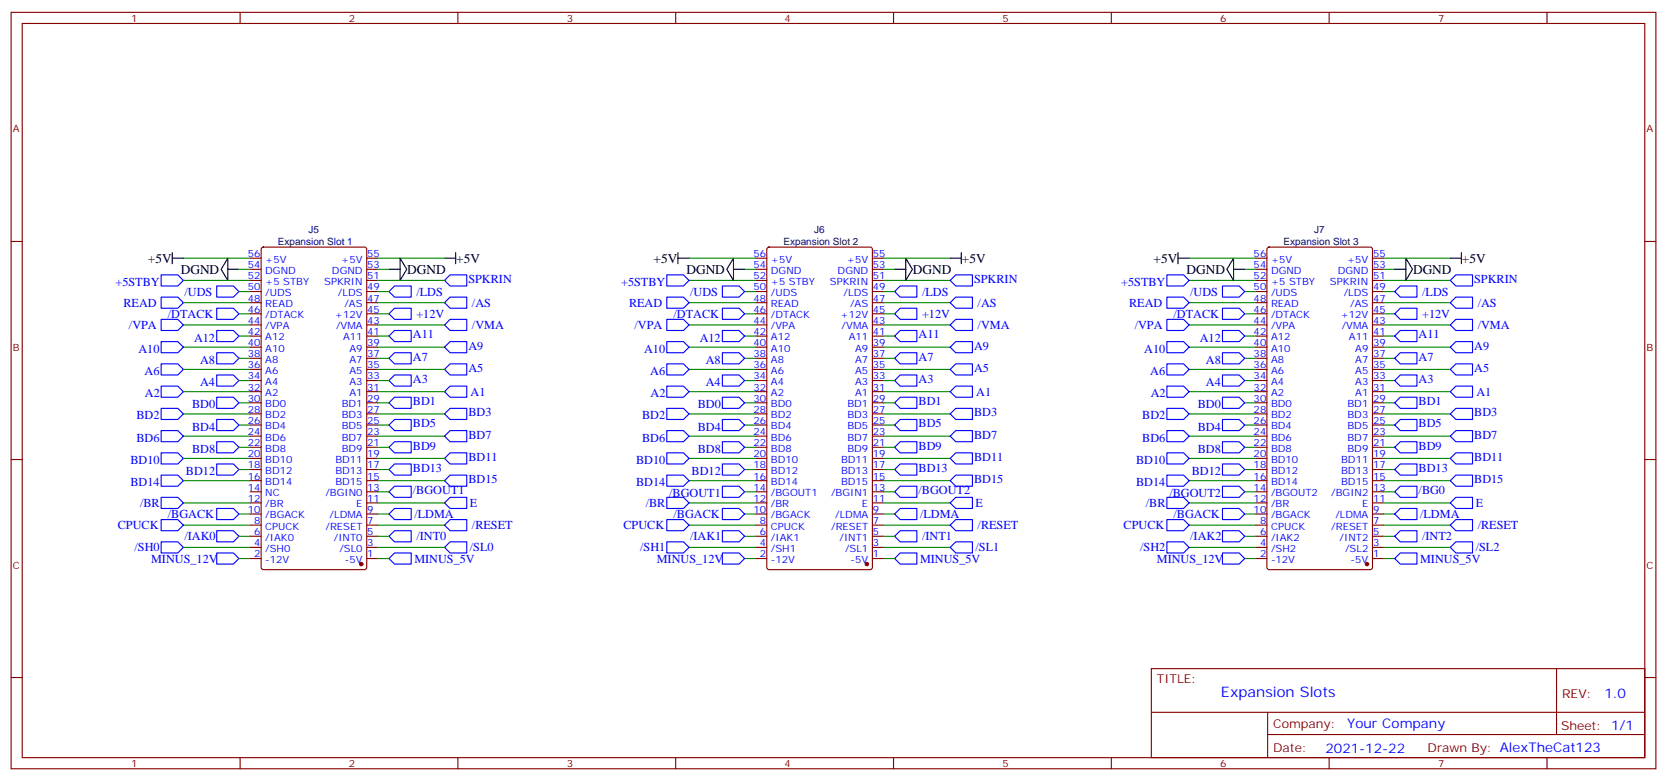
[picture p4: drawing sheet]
<svg xmlns="http://www.w3.org/2000/svg" width="529mm" height="247mm" viewBox="0 0 529 247" stroke-linecap="round" stroke-linejoin="round" font-family="sans-serif">
<g fill="none" stroke="#870000" stroke-width=".35">
<path d="M3.5 3.9h522.1v239.9h-522.1zM7.1 7.4h515v232.9h-515zM76.2 3.9v3.5M145.3 3.9v3.5M214.5 3.9v3.5M283.6 3.9v3.5M352.8 3.9v3.5M421.9 3.9v3.5M491.1 3.9v3.5M3.5 76.6h3.6M83.1 78.6l.5-.2h32.1l.7 .4v101.2l-.4 .6-32.4 .1-.6-.5-.1-101.1zM243.7 78.6l.4-.2h32.1l.7 .4v101.2l-.4 .6-32.4 .1-.6-.5-.1-101.1z"/>
<path d="M402.4 78.6l.5-.2h32.1l.6 .4 .1 101.2-.5 .6-32.3 .1-.7-.5v-101.1zM522.1 76.6h3.5M79.4 81.9h3.5M79.4 85.4h3.5M79.4 88.9h3.5M79.4 92.5h3.5M79.4 96h3.5M79.4 99.5h3.5M116.4 81.9h3.5M116.4 85.4h3.5M116.4 88.9h3.5M116.4 92.5h3.5"/>
<path d="M116.4 96h3.5M116.4 99.5h3.5M239.9 81.9h3.5M239.9 85.4h3.5M239.9 88.9h3.5M239.9 92.5h3.5M239.9 96h3.5M239.9 99.5h3.5M276.9 81.9h3.6M276.9 85.4h3.6M276.9 88.9h3.6M276.9 92.5h3.6"/>
<path d="M276.9 96h3.6M276.9 99.5h3.6M398.6 81.9h3.6M398.6 85.4h3.6M398.6 88.9h3.6M398.6 92.5h3.6M398.6 96h3.6M398.6 99.5h3.6M435.7 81.9h3.5M435.7 85.4h3.5M435.7 88.9h3.5M435.7 92.5h3.5"/>
<path d="M435.7 96h3.5M435.7 99.5h3.5M79.4 103h3.5M79.4 106.6h3.5M79.4 110.1h3.5M79.4 113.6h3.5M79.4 117.2h3.5M116.4 103h3.5M116.4 106.6h3.5M116.4 110.1h3.5M116.4 113.6h3.5M116.4 117.2h3.5"/>
<path d="M239.9 103h3.5M239.9 106.6h3.5M239.9 110.1h3.5M239.9 113.6h3.5M239.9 117.2h3.5M276.9 103h3.6M276.9 106.6h3.6M276.9 110.1h3.6M276.9 113.6h3.6M276.9 117.2h3.6M398.6 103h3.6M398.6 106.6h3.6"/>
<path d="M398.6 110.1h3.6M398.6 113.6h3.6M398.6 117.2h3.6M435.7 103h3.5M435.7 106.6h3.5M435.7 110.1h3.5M435.7 113.6h3.5M435.7 117.2h3.5M79.4 138.3h3.5M79.4 120.7h3.5M79.4 134.8h3.5M79.4 124.2h3.5"/>
<path d="M79.4 131.3h3.5M79.4 127.7h3.5M116.4 138.3h3.5M116.4 120.7h3.5M116.4 134.8h3.5M116.4 124.2h3.5M116.4 131.3h3.5M116.4 127.7h3.5M239.9 138.3h3.5M239.9 120.7h3.5M239.9 134.8h3.5M239.9 124.2h3.5"/>
<path d="M239.9 131.3h3.5M239.9 127.7h3.5M276.9 138.3h3.6M276.9 120.7h3.6M276.9 134.8h3.6M276.9 124.2h3.6M276.9 131.3h3.6M276.9 127.7h3.6M398.6 138.3h3.6M398.6 120.7h3.6M398.6 134.8h3.6M398.6 124.2h3.6"/>
<path d="M398.6 131.3h3.6M398.6 127.7h3.6M435.7 138.3h3.5M435.7 120.7h3.5M435.7 134.8h3.5M435.7 124.2h3.5M435.7 131.3h3.5M435.7 127.7h3.5M3.5 145.7h3.6M79.4 159.5h3.5M79.4 156h3.5M79.4 152.4h3.5"/>
<path d="M79.4 148.9h3.5M79.4 145.4h3.5M79.4 141.9h3.5M116.4 159.5h3.5M116.4 156h3.5M116.4 152.4h3.5M116.4 148.9h3.5M116.4 145.4h3.5M116.4 141.9h3.5M239.9 159.5h3.5M239.9 156h3.5M239.9 152.4h3.5"/>
<path d="M239.9 148.9h3.5M239.9 145.4h3.5M239.9 141.9h3.5M276.9 159.5h3.6M276.9 156h3.6M276.9 152.4h3.6M276.9 148.9h3.6M276.9 145.4h3.6M276.9 141.9h3.6M398.6 159.5h3.6M398.6 156h3.6M398.6 152.4h3.6"/>
<path d="M398.6 148.9h3.6M398.6 145.4h3.6M398.6 141.9h3.6M435.7 159.5h3.5M435.7 156h3.5M435.7 152.4h3.5M435.7 148.9h3.5M435.7 145.4h3.5M435.7 141.9h3.5M522.1 145.7h3.5M79.4 177.1h3.5M79.4 173.6h3.5"/>
<path d="M79.4 170.1h3.5M79.4 166.5h3.5M79.4 163h3.5M116.4 177.1h3.5M116.4 173.6h3.5M116.4 170.1h3.5M116.4 166.5h3.5M116.4 163h3.5M239.9 177.1h3.5M239.9 173.6h3.5M239.9 170.1h3.5M239.9 166.5h3.5"/>
<path d="M239.9 163h3.5M276.9 177.1h3.6M276.9 173.6h3.6M276.9 170.1h3.6M276.9 166.5h3.6M276.9 163h3.6M398.6 177.1h3.6M398.6 173.6h3.6M398.6 170.1h3.6M398.6 166.5h3.6M398.6 163h3.6M435.7 177.1h3.5"/>
<path d="M435.7 173.6h3.5M435.7 170.1h3.5M435.7 166.5h3.5M435.7 163h3.5M3.5 214.9h3.6M365.5 212.1h156.6v28.2h-156.6zM494.1 212.1v20.9M522.1 214.9h3.5M365.5 225.9h156.5M402.4 233h119.6M402.4 225.9v14.1M76.2 240.3v3.5"/>
<path d="M145.3 240.3v3.5M214.5 240.3v3.5M283.6 240.3v3.5M352.8 240.3v3.5M421.9 240.3v3.5M491.1 240.3v3.5"/>
</g>
<g fill="#870000" stroke="#870000" stroke-width=".35">
<circle cx="114.7" cy="178.9" r=".53"/>
<circle cx="275.2" cy="178.9" r=".53"/>
<circle cx="433.9" cy="178.9" r=".53"/>
</g>
<g fill="none" stroke="#008700" stroke-width=".35">
<path d="M58.2 81.9h21.2M58.2 88.9h21.2M58.2 96h21.2M75.8 85.4h3.6M75.8 92.5h3.6M75.8 99.5h3.6M119.9 81.9h21.2M119.9 85.4h3.6M119.9 88.9h21.2M119.9 92.5h3.6M119.9 96h21.2M119.9 99.5h3.6"/>
<path d="M218.7 81.9h21.2M218.7 88.9h21.2M218.7 96h21.2M236.4 85.4h3.5M236.4 92.5h3.5M236.4 99.5h3.5M280.5 81.9h21.1M280.5 85.4h3.5M280.5 88.9h21.1M280.5 92.5h3.5M280.5 96h21.1M280.5 99.5h3.5"/>
<path d="M377.5 81.9h21.1M377.5 88.9h21.1M377.5 96h21.1M395.1 85.4h3.5M395.1 92.5h3.5M395.1 99.5h3.5M439.2 81.9h21.2M439.2 85.4h3.5M439.2 88.9h21.2M439.2 92.5h3.5M439.2 96h21.2M439.2 99.5h3.5"/>
<path d="M58.2 103h21.2M58.2 117.2h21.2M58.2 110.1h21.2M75.8 113.6h3.6M75.8 106.6h3.6M119.9 103h21.2M119.9 117.2h21.2M119.9 113.6h3.6M119.9 110.1h21.2M119.9 106.6h3.6M218.7 103h21.2M218.7 117.2h21.2"/>
<path d="M218.7 110.1h21.2M236.4 113.6h3.5M236.4 106.6h3.5M280.5 103h21.1M280.5 117.2h21.1M280.5 113.6h3.5M280.5 110.1h21.1M280.5 106.6h3.5M377.5 103h21.1M377.5 117.2h21.1M377.5 110.1h21.1M395.1 113.6h3.5"/>
<path d="M395.1 106.6h3.5M439.2 103h21.2M439.2 117.2h21.2M439.2 113.6h3.5M439.2 110.1h21.2M439.2 106.6h3.5M58.2 124.2h21.2M58.2 131.3h21.2M58.2 138.3h21.2M75.8 120.7h3.6M75.8 127.7h3.6M75.8 134.8h3.6"/>
<path d="M119.9 124.2h21.2M119.9 120.7h3.6M119.9 127.7h3.6M119.9 131.3h21.2M119.9 134.8h3.6M119.9 138.3h21.2M218.7 124.2h21.2M218.7 131.3h21.2M218.7 138.3h21.2M236.4 120.7h3.5M236.4 127.7h3.5M236.4 134.8h3.5"/>
<path d="M280.5 124.2h21.1M280.5 120.7h3.5M280.5 127.7h3.5M280.5 131.3h21.1M280.5 134.8h3.5M280.5 138.3h21.1M377.5 124.2h21.1M377.5 131.3h21.1M377.5 138.3h21.1M395.1 120.7h3.5M395.1 127.7h3.5M395.1 134.8h3.5"/>
<path d="M439.2 124.2h21.2M439.2 120.7h3.5M439.2 127.7h3.5M439.2 131.3h21.2M439.2 134.8h3.5M439.2 138.3h21.2M58.2 145.4h21.2M58.2 152.4h21.2M58.2 159.5h21.2M75.8 141.9h3.6M75.8 148.9h3.6M119.9 141.9h3.6"/>
<path d="M119.9 145.4h21.2M119.9 148.9h3.6M119.9 152.4h21.2M119.9 159.5h21.2M119.9 156h3.6M218.7 145.4h21.2M218.7 152.4h21.2M218.7 159.5h21.2M236.4 141.9h3.5M236.4 148.9h3.5M236.4 156h3.5M280.5 141.9h3.5"/>
<path d="M280.5 145.4h21.1M280.5 148.9h3.5M280.5 152.4h21.1M280.5 159.5h21.1M280.5 156h3.5M377.5 145.4h21.1M377.5 152.4h21.1M377.5 159.5h21.1M395.1 141.9h3.5M395.1 148.9h3.5M395.1 156h3.5M439.2 141.9h3.5"/>
<path d="M439.2 145.4h21.2M439.2 148.9h3.5M439.2 152.4h21.2M439.2 159.5h21.2M439.2 156h3.5M58.2 166.5h21.2M58.2 173.6h21.2M75.8 163h3.6M75.8 170.1h3.6M75.8 177.1h3.6M119.9 163h3.6M119.9 166.5h21.2"/>
<path d="M119.9 170.1h3.6M119.9 173.6h21.2M119.9 177.1h3.6M218.7 166.5h21.2M218.7 173.6h21.2M236.4 163h3.5M236.4 170.1h3.5M236.4 177.1h3.5M280.5 163h3.5M280.5 166.5h21.1M280.5 170.1h3.5M280.5 173.6h21.1"/>
<path d="M280.5 177.1h3.5M377.5 166.5h21.1M377.5 173.6h21.1M395.1 163h3.5M395.1 170.1h3.5M395.1 177.1h3.5M439.2 163h3.5M439.2 166.5h21.2M439.2 170.1h3.5M439.2 173.6h21.2M439.2 177.1h3.5"/>
</g>
<g fill="none" stroke="#000" stroke-width=".35">
<path d="M54.7 81.9h3.5M54.7 80.1v3.5M72.3 81.9v7l-2.1-3.5zM72.3 85.4h3.5M123.5 85.4h3.5M127 81.9l2.1 3.5-2.1 3.5zM141.1 81.9h3.5M144.6 80.1v3.5M215.2 81.9h3.5M215.2 80.1v3.5M232.8 81.9v7l-2.1-3.5zM232.8 85.4h3.6"/>
<path d="M284 85.4h3.5M287.5 81.9l2.1 3.5-2.1 3.5zM301.6 81.9h3.6M305.2 80.1v3.5M373.9 81.9h3.6M373.9 80.1v3.5M391.6 81.9v7l-2.1-3.5zM391.6 85.4h3.5M442.7 85.4h3.6M446.3 81.9l2.1 3.5-2.1 3.5zM460.4 81.9h3.5M463.9 80.1v3.5"/>
</g>
<g fill="none" stroke="#00f" stroke-width=".35">
<path d="M51.2 87.2h5.2l1.8 1.7-1.8 1.8h-5.2zM51.2 94.2h5.2l1.8 1.8-1.8 1.8h-5.2zM68.8 90.7h5.3l1.7 1.8-1.7 1.7h-5.3zM68.8 97.8h5.3l1.7 1.7-1.7 1.8h-5.3zM123.5 92.5l1.7-1.8h5.3v3.5h-5.3zM123.5 99.5l1.7-1.7h5.3v3.5h-5.3zM141.1 88.9l1.8-1.7h5.3v3.5h-5.3zM141.1 96l1.8-1.8h5.3v3.6h-5.3zM211.7 94.2h5.3l1.7 1.8-1.7 1.8h-5.3zM211.7 87.2h5.3l1.7 1.7-1.7 1.8h-5.3zM229.3 97.8h5.3l1.8 1.7-1.8 1.8h-5.3zM229.3 90.7h5.3l1.8 1.8-1.8 1.7h-5.3z"/>
<path d="M284 99.5l1.8-1.7h5.2v3.5h-5.2zM284 92.5l1.8-1.8h5.2v3.5h-5.2zM301.6 96l1.8-1.8h5.3v3.6h-5.3zM301.6 88.9l1.8-1.7h5.3v3.5h-5.3zM370.4 94.2h5.3l1.8 1.8-1.8 1.8h-5.3zM370.4 87.2h5.3l1.8 1.7-1.8 1.8h-5.3zM388.1 97.8h5.2l1.8 1.7-1.8 1.8h-5.2zM388.1 90.7h5.2l1.8 1.8-1.8 1.7h-5.2zM442.7 99.5l1.8-1.7h5.3v3.5h-5.3zM444.5 90.7h5.3v3.5h-5.3l-1.8-1.7zM460.4 96l1.7-1.8h5.3v3.6h-5.3zM460.4 88.9l1.7-1.7h5.3v3.5h-5.3z"/>
<path d="M51.2 101.3h5.2l1.8 1.7-1.8 1.8h-5.2zM51.2 115.4h5.2l1.8 1.8-1.8 1.7h-5.2zM51.2 108.3h5.2l1.8 1.8-1.8 1.8h-5.2zM68.8 118.9h5.3l1.7 1.8-1.7 1.7h-5.3zM68.8 111.9h5.3l1.7 1.7-1.7 1.8h-5.3zM68.8 104.8h5.3l1.7 1.8-1.7 1.7h-5.3zM123.5 113.6l1.7-1.7h5.3v3.5h-5.3zM123.5 106.6l1.7-1.8h5.3v3.5h-5.3zM141.1 103l1.8-1.7h5.3v3.5h-5.3zM141.1 117.2l1.8-1.8h5.3v3.5h-5.3zM141.1 110.1l1.8-1.8h5.3v3.6h-5.3zM211.7 108.3h5.3l1.7 1.8-1.7 1.8h-5.3z"/>
<path d="M211.7 115.4h5.3l1.7 1.8-1.7 1.7h-5.3zM211.7 101.3h5.3l1.7 1.7-1.7 1.8h-5.3zM229.3 104.8h5.3l1.8 1.8-1.8 1.7h-5.3zM229.3 111.9h5.3l1.8 1.7-1.8 1.8h-5.3zM229.3 118.9h5.3l1.8 1.8-1.8 1.7h-5.3zM284 106.6l1.8-1.8h5.2v3.5h-5.2zM284 113.6l1.8-1.7h5.2v3.5h-5.2zM301.6 110.1l1.8-1.8h5.3v3.6h-5.3zM301.6 117.2l1.8-1.8h5.3v3.5h-5.3zM301.6 103l1.8-1.7h5.3v3.5h-5.3zM370.4 108.3h5.3l1.8 1.8-1.8 1.8h-5.3zM370.4 115.4h5.3l1.8 1.8-1.8 1.7h-5.3z"/>
<path d="M370.4 101.3h5.3l1.8 1.7-1.8 1.8h-5.3zM388.1 104.8h5.2l1.8 1.8-1.8 1.7h-5.2zM388.1 111.9h5.2l1.8 1.7-1.8 1.8h-5.2zM388.1 118.9h5.2l1.8 1.8-1.8 1.7h-5.2zM442.7 106.6l1.8-1.8h5.3v3.5h-5.3zM444.5 111.9h5.3v3.5h-5.3l-1.8-1.8zM460.4 110.1l1.7-1.8h5.3v3.6h-5.3zM460.4 117.2l1.7-1.8h5.3v3.5h-5.3zM460.4 103l1.7-1.7h5.3v3.5h-5.3zM51.2 122.4h5.2l1.8 1.8-1.8 1.8h-5.2zM51.2 129.5h5.2l1.8 1.8-1.8 1.7h-5.2zM51.2 136.6h5.2l1.8 1.7-1.8 1.8h-5.2z"/>
<path d="M68.8 126h5.3l1.7 1.7-1.7 1.8h-5.3zM68.8 133h5.3l1.7 1.8-1.7 1.8h-5.3zM123.5 120.7l1.7-1.8h5.3v3.5h-5.3zM123.5 127.7l1.7-1.7h5.3v3.5h-5.3zM123.5 134.8l1.7-1.8h5.3v3.6h-5.3zM141.1 124.2l1.8-1.8h5.3v3.6h-5.3zM141.1 131.3l1.8-1.8h5.3v3.5h-5.3zM141.1 138.3l1.8-1.7h5.3v3.5h-5.3zM211.7 136.6h5.3l1.7 1.7-1.7 1.8h-5.3zM211.7 129.5h5.3l1.7 1.8-1.7 1.7h-5.3zM211.7 122.4h5.3l1.7 1.8-1.7 1.8h-5.3zM229.3 133h5.3l1.8 1.8-1.8 1.8h-5.3z"/>
<path d="M229.3 126h5.3l1.8 1.7-1.8 1.8h-5.3zM284 134.8l1.8-1.8h5.2v3.6h-5.2zM284 127.7l1.8-1.7h5.2v3.5h-5.2zM284 120.7l1.8-1.8h5.2v3.5h-5.2zM301.6 138.3l1.8-1.7h5.3v3.5h-5.3zM303.4 129.5h5.3v3.5h-5.3l-1.8-1.7zM303.4 122.4h5.3v3.6h-5.3l-1.8-1.8zM370.4 136.6h5.3l1.8 1.7-1.8 1.8h-5.3zM370.4 129.5h5.3l1.8 1.8-1.8 1.7h-5.3zM370.4 122.4h5.3l1.8 1.8-1.8 1.8h-5.3zM388.1 133h5.2l1.8 1.8-1.8 1.8h-5.2zM388.1 126h5.2l1.8 1.7-1.8 1.8h-5.2z"/>
<path d="M442.7 134.8l1.8-1.8h5.3v3.6h-5.3zM442.7 127.7l1.8-1.7h5.3v3.5h-5.3zM442.7 120.7l1.8-1.8h5.3v3.5h-5.3zM460.4 138.3l1.7-1.7h5.3v3.5h-5.3zM460.4 131.3l1.7-1.8h5.3v3.5h-5.3zM460.4 124.2l1.7-1.8h5.3v3.6h-5.3zM51.2 143.6h5.2l1.8 1.8-1.8 1.7h-5.2zM51.2 150.7h5.2l1.8 1.7-1.8 1.8h-5.2zM51.2 157.7h5.2l1.8 1.8-1.8 1.8h-5.2zM68.8 140.1h5.3l1.7 1.8-1.7 1.7h-5.3zM68.8 147.1h5.3l1.7 1.8-1.7 1.8h-5.3zM123.5 141.9l1.7-1.8h5.3v3.5h-5.3z"/>
<path d="M125.2 147.1h5.3v3.6h-5.3l-1.7-1.8zM125.2 154.2h5.3v3.5h-5.3l-1.7-1.7zM141.1 145.4l1.8-1.8h5.3v3.5h-5.3zM141.1 152.4l1.8-1.7h5.3v3.5h-5.3zM141.1 159.5l1.8-1.8h5.3v3.6h-5.3zM211.7 157.7h5.3l1.7 1.8-1.7 1.8h-5.3zM211.7 150.7h5.3l1.7 1.7-1.7 1.8h-5.3zM211.7 143.6h5.3l1.7 1.8-1.7 1.7h-5.3zM229.3 147.1h5.3l1.8 1.8-1.8 1.8h-5.3zM229.3 140.1h5.3l1.8 1.8-1.8 1.7h-5.3zM229.3 154.2h5.3l1.8 1.8-1.8 1.7h-5.3zM284 148.9l1.8-1.8h5.2v3.6h-5.2z"/>
<path d="M284 141.9l1.8-1.8h5.2v3.5h-5.2zM284 156l1.8-1.8h5.2v3.5h-5.2zM301.6 159.5l1.8-1.8h5.3v3.6h-5.3zM303.4 150.7h5.3v3.5h-5.3l-1.8-1.8zM303.4 143.6h5.3v3.5h-5.3l-1.8-1.7zM370.4 157.7h5.3l1.8 1.8-1.8 1.8h-5.3zM370.4 150.7h5.3l1.8 1.7-1.8 1.8h-5.3zM370.4 143.6h5.3l1.8 1.8-1.8 1.7h-5.3zM388.1 147.1h5.2l1.8 1.8-1.8 1.8h-5.2zM388.1 140.1h5.2l1.8 1.8-1.8 1.7h-5.2zM388.1 154.2h5.2l1.8 1.8-1.8 1.7h-5.2zM442.7 148.9l1.8-1.8h5.3v3.6h-5.3z"/>
<path d="M442.7 141.9l1.8-1.8h5.3v3.5h-5.3zM444.5 154.2h5.3v3.5h-5.3l-1.8-1.7zM460.4 159.5l1.7-1.8h5.3v3.6h-5.3zM460.4 152.4l1.7-1.7h5.3v3.5h-5.3zM460.4 145.4l1.7-1.8h5.3v3.5h-5.3zM51.2 164.8h5.2l1.8 1.7-1.8 1.8h-5.2zM51.2 171.8h5.2l1.8 1.8-1.8 1.8h-5.2zM68.8 161.3h5.3l1.7 1.7-1.7 1.8h-5.3zM68.8 168.3h5.3l1.7 1.8-1.7 1.7h-5.3zM68.8 175.4h5.3l1.7 1.7-1.7 1.8h-5.3zM123.5 163l1.7-1.7h5.3v3.5h-5.3zM123.5 170.1l1.7-1.8h5.3v3.5h-5.3z"/>
<path d="M123.5 177.1l1.7-1.7h5.3v3.5h-5.3zM141.1 166.5l1.8-1.7h5.3v3.5h-5.3zM141.1 173.6l1.8-1.8h5.3v3.6h-5.3zM211.7 171.8h5.3l1.7 1.8-1.7 1.8h-5.3zM211.7 164.8h5.3l1.7 1.7-1.7 1.8h-5.3zM229.3 175.4h5.3l1.8 1.7-1.8 1.8h-5.3zM229.3 168.3h5.3l1.8 1.8-1.8 1.7h-5.3zM229.3 161.3h5.3l1.8 1.7-1.8 1.8h-5.3zM284 177.1l1.8-1.7h5.2v3.5h-5.2zM284 170.1l1.8-1.8h5.2v3.5h-5.2zM284 163l1.8-1.7h5.2v3.5h-5.2zM301.6 173.6l1.8-1.8h5.3v3.6h-5.3z"/>
<path d="M301.6 166.5l1.8-1.7h5.3v3.5h-5.3zM370.4 171.8h5.3l1.8 1.8-1.8 1.8h-5.3zM370.4 164.8h5.3l1.8 1.7-1.8 1.8h-5.3zM388.1 175.4h5.2l1.8 1.7-1.8 1.8h-5.2zM388.1 168.3h5.2l1.8 1.8-1.8 1.7h-5.2zM388.1 161.3h5.2l1.8 1.7-1.8 1.8h-5.2zM442.7 170.1l1.8-1.8h5.3v3.5h-5.3zM442.7 163l1.8-1.7h5.3v3.5h-5.3zM444.5 175.4h5.3v3.5h-5.3l-1.8-1.8zM460.4 173.6l1.7-1.8h5.3v3.6h-5.3zM460.4 166.5l1.7-1.7h5.3v3.5h-5.3z"/>
</g>
<text font-size="4.6" fill="#00f" x="387.6" y="221.1">Expansion Slots</text>
<g font-size="4.2">
<text x="46.9" y="83.3">+5V</text>
<text x="144.8" y="83.3">+5V</text>
<text x="207.5" y="83.3">+5V</text>
<text x="305.3" y="83.3">+5V</text>
<text x="366.2" y="83.3">+5V</text>
<text x="464.1" y="83.3">+5V</text>
<text x="57.4" y="86.8">DGND</text>
<text x="129.3" y="86.8">DGND</text>
<text x="217.9" y="86.8">DGND</text>
<text x="289.8" y="86.8">DGND</text>
<text x="376.6" y="86.8">DGND</text>
<text x="448.6" y="86.8">DGND</text>
</g>
<g font-size="4.2" fill="#00f">
<text x="509.3" y="221.3">1.0</text>
<text x="427.7" y="230.9">Your Company</text>
<text x="420.7" y="238.7">2021-12-22</text>
</g>
<g font-size="3.9" fill="#00f">
<text x="148.7" y="89.7">SPKRIN</text>
<text x="309.2" y="89.7">SPKRIN</text>
<text x="468" y="89.7">SPKRIN</text>
<text x="36.7" y="90.7">+5STBY</text>
<text x="58.6" y="93.7">/UDS</text>
<text x="132.2" y="93.7">/LDS</text>
<text x="197.2" y="90.7">+5STBY</text>
<text x="219.1" y="93.7">/UDS</text>
<text x="292.7" y="93.7">/LDS</text>
<text x="355.9" y="90.7">+5STBY</text>
<text x="377.8" y="93.7">/UDS</text>
<text x="451.4" y="93.7">/LDS</text>
<text x="39.2" y="97.3">READ</text>
<text x="53.3" y="100.8">/DTACK</text>
<text x="132.2" y="100.8">+12V</text>
<text x="149.8" y="97.3">/AS</text>
<text x="199.7" y="97.3">READ</text>
<text x="213.8" y="100.8">/DTACK</text>
<text x="292.7" y="100.8">+12V</text>
<text x="310.3" y="97.3">/AS</text>
<text x="358.4" y="97.3">READ</text>
<text x="372.5" y="100.8">/DTACK</text>
<text x="451.4" y="100.8">+12V</text>
<text x="469.1" y="97.3">/AS</text>
<text x="40.9" y="104.3">/VPA</text>
<text x="131.1" y="107.3">A11</text>
<text x="149.8" y="104.3">/VMA</text>
<text x="201.4" y="104.3">/VPA</text>
<text x="291.6" y="107.3">A11</text>
<text x="310.3" y="104.3">/VMA</text>
<text x="360.2" y="104.3">/VPA</text>
<text x="450.3" y="107.3">A11</text>
<text x="469.1" y="104.3">/VMA</text>
<text x="43.9" y="111.9">A10</text>
<text x="61.6" y="108.3">A12</text>
<text x="148.7" y="110.9">A9</text>
<text x="204.5" y="111.9">A10</text>
<text x="222.1" y="108.3">A12</text>
<text x="309.2" y="110.9">A9</text>
<text x="363.2" y="111.9">A10</text>
<text x="380.9" y="108.3">A12</text>
<text x="468" y="110.9">A9</text>
<text x="45.9" y="118.9">A6</text>
<text x="63.5" y="115.4">A8</text>
<text x="131.1" y="114.4">A7</text>
<text x="148.7" y="117.9">A5</text>
<text x="206.4" y="118.9">A6</text>
<text x="224" y="115.4">A8</text>
<text x="291.6" y="114.4">A7</text>
<text x="309.2" y="117.9">A5</text>
<text x="365.2" y="118.9">A6</text>
<text x="382.8" y="115.4">A8</text>
<text x="450.3" y="114.4">A7</text>
<text x="468" y="117.9">A5</text>
<text x="46" y="126">A2</text>
<text x="63.5" y="122.4">A4</text>
<text x="131.1" y="121.4">A3</text>
<text x="149.4" y="125.5">A1</text>
<text x="206.5" y="126">A2</text>
<text x="224" y="122.4">A4</text>
<text x="291.6" y="121.4">A3</text>
<text x="309.9" y="125.5">A1</text>
<text x="365.3" y="126">A2</text>
<text x="382.8" y="122.4">A4</text>
<text x="450.3" y="121.4">A3</text>
<text x="468.7" y="125.5">A1</text>
<text x="61" y="129.5">BD0</text>
<text x="131.1" y="128.5">BD1</text>
<text x="221.5" y="129.5">BD0</text>
<text x="291.6" y="128.5">BD1</text>
<text x="380.2" y="129.5">BD0</text>
<text x="450.3" y="128.5">BD1</text>
<text x="43.3" y="133">BD2</text>
<text x="61" y="136.6">BD4</text>
<text x="131.1" y="135.6">BD5</text>
<text x="148.7" y="132">BD3</text>
<text x="203.8" y="133">BD2</text>
<text x="221.5" y="136.6">BD4</text>
<text x="291.6" y="135.6">BD5</text>
<text x="309.2" y="132">BD3</text>
<text x="362.6" y="133">BD2</text>
<text x="380.2" y="136.6">BD4</text>
<text x="450.3" y="135.6">BD5</text>
<text x="468" y="132">BD3</text>
<text x="43.3" y="140.1">BD6</text>
<text x="61" y="143.6">BD8</text>
<text x="131.1" y="142.6">BD9</text>
<text x="148.7" y="139.1">BD7</text>
<text x="203.8" y="140.1">BD6</text>
<text x="221.5" y="143.6">BD8</text>
<text x="291.6" y="142.6">BD9</text>
<text x="309.2" y="139.1">BD7</text>
<text x="362.6" y="140.1">BD6</text>
<text x="380.2" y="143.6">BD8</text>
<text x="450.3" y="142.6">BD9</text>
<text x="468" y="139.1">BD7</text>
<text x="41.4" y="147.1">BD10</text>
<text x="131.1" y="149.7">BD13</text>
<text x="148.7" y="146.1">BD11</text>
<text x="201.9" y="147.1">BD10</text>
<text x="291.6" y="149.7">BD13</text>
<text x="309.2" y="146.1">BD11</text>
<text x="360.7" y="147.1">BD10</text>
<text x="450.3" y="149.7">BD13</text>
<text x="468" y="146.1">BD11</text>
<text x="41.4" y="154.2">BD14</text>
<text x="59" y="150.7">BD12</text>
<text x="148.7" y="153.2">BD15</text>
<text x="201.9" y="154.2">BD14</text>
<text x="219.5" y="150.7">BD12</text>
<text x="309.2" y="153.2">BD15</text>
<text x="360.7" y="154.2">BD14</text>
<text x="378.3" y="150.7">BD12</text>
<text x="468" y="153.2">BD15</text>
<text x="44.5" y="160.8">/BR</text>
<text x="131.1" y="156.8">/BGOUT1</text>
<text x="149.2" y="160.8">E</text>
<text x="205" y="160.8">/BR</text>
<text x="212.4" y="157.7">/BGOUT1</text>
<text x="291.6" y="156.8">/BGOUT2</text>
<text x="309.7" y="160.8">E</text>
<text x="363.7" y="160.8">/BR</text>
<text x="371.2" y="157.7">/BGOUT2</text>
<text x="450.3" y="156.8">/BG0</text>
<text x="468.4" y="160.8">E</text>
<text x="37.4" y="167.8">CPUCK</text>
<text x="53.3" y="164.3">/BGACK</text>
<text x="131.5" y="164.3">/LDMA</text>
<text x="149.8" y="167.8">/RESET</text>
<text x="197.9" y="167.8">CPUCK</text>
<text x="213.8" y="164.3">/BGACK</text>
<text x="292" y="164.3">/LDMA</text>
<text x="310.3" y="167.8">/RESET</text>
<text x="356.7" y="167.8">CPUCK</text>
<text x="372.5" y="164.3">/BGACK</text>
<text x="450.8" y="164.3">/LDMA</text>
<text x="469.1" y="167.8">/RESET</text>
<text x="58.6" y="171.3">/IAK0</text>
<text x="132.2" y="171.3">/INT0</text>
<text x="219.1" y="171.3">/IAK1</text>
<text x="292.7" y="171.3">/INT1</text>
<text x="377.8" y="171.3">/IAK2</text>
<text x="451.4" y="171.3">/INT2</text>
<text x="42.7" y="174.9">/SH0</text>
<text x="48" y="178.4">MINUS_12V</text>
<text x="131.5" y="178.4">MINUS_5V</text>
<text x="149.2" y="174.9">/SL0</text>
<text x="203.2" y="174.9">/SH1</text>
<text x="208.5" y="178.4">MINUS_12V</text>
<text x="292" y="178.4">MINUS_5V</text>
<text x="309.7" y="174.9">/SL1</text>
<text x="362" y="174.9">/SH2</text>
<text x="367.2" y="178.4">MINUS_12V</text>
<text x="450.8" y="178.4">MINUS_5V</text>
<text x="468.4" y="174.9">/SL2</text>
</g>
<g font-size="3.9" fill="#800">
<text x="367.2" y="216.6">TITLE:</text>
<text x="495.9" y="221.3">REV:</text>
<text x="404.1" y="230.8">Company:</text>
<text x="495.5" y="231.5">Sheet: 1/1</text>
<text x="404.1" y="238.5">Date:</text>
<text x="453.2" y="238.6">Drawn By: AlexTheCat123</text>
</g>
<g font-size="3.2" fill="#800">
<text x="41.6" y="6.9">1</text>
<text x="110.8" y="6.9">2</text>
<text x="179.9" y="6.9">3</text>
<text x="249.1" y="6.9">4</text>
<text x="318.2" y="6.9">5</text>
<text x="387.3" y="6.9">6</text>
<text x="456.5" y="6.9">7</text>
<text x="4.1" y="42">A</text>
<text x="522.6" y="42">A</text>
<text x="4.1" y="111.2">B</text>
<text x="522.6" y="111.2">B</text>
<text x="4.1" y="180.3">C</text>
<text x="522.6" y="180.3">C</text>
<text x="41.6" y="243.3">1</text>
<text x="110.8" y="243.3">2</text>
<text x="179.9" y="243.3">3</text>
<text x="249.1" y="243.3">4</text>
<text x="318.2" y="243.3">5</text>
<text x="387.3" y="243.3">6</text>
<text x="456.5" y="243.3">7</text>
</g>
<g font-size="3.2" fill="#000080">
<text x="88.2" y="77.7">Expansion Slot 1</text>
<text x="97.9" y="73.9">J5</text>
<text x="248.7" y="77.7">Expansion Slot 2</text>
<text x="258.4" y="73.9">J6</text>
<text x="407.5" y="77.7">Expansion Slot 3</text>
<text x="417.2" y="73.9">J7</text>
</g>
<g font-size="3.2" fill="#00f">
<text x="78.7" y="81.5">56</text>
<text x="84.2" y="83.3">+5V</text>
<text x="108.3" y="83.3">+5V</text>
<text x="116.6" y="81.5">55</text>
<text x="239.2" y="81.5">56</text>
<text x="244.7" y="83.3">+5V</text>
<text x="268.8" y="83.3">+5V</text>
<text x="277.1" y="81.5">55</text>
<text x="398" y="81.5">56</text>
<text x="403.5" y="83.3">+5V</text>
<text x="427.6" y="83.3">+5V</text>
<text x="435.9" y="81.5">55</text>
<text x="78.7" y="85.1">54</text>
<text x="78.7" y="88.6">52</text>
<text x="84.2" y="86.8">DGND</text>
<text x="105.4" y="86.8">DGND</text>
<text x="116.6" y="88.6">51</text>
<text x="116.6" y="85.1">53</text>
<text x="239.2" y="85.1">54</text>
<text x="239.2" y="88.6">52</text>
<text x="244.7" y="86.8">DGND</text>
<text x="265.9" y="86.8">DGND</text>
<text x="277.1" y="88.6">51</text>
<text x="277.1" y="85.1">53</text>
<text x="398" y="85.1">54</text>
<text x="398" y="88.6">52</text>
<text x="403.5" y="86.8">DGND</text>
<text x="424.6" y="86.8">DGND</text>
<text x="435.9" y="88.6">51</text>
<text x="435.9" y="85.1">53</text>
<text x="78.7" y="92.1">50</text>
<text x="78.7" y="95.6">48</text>
<text x="84.2" y="90.3">+5 STBY</text>
<text x="84.2" y="93.9">/UDS</text>
<text x="102.9" y="90.3">SPKRIN</text>
<text x="107.3" y="93.9">/LDS</text>
<text x="116.6" y="95.6">47</text>
<text x="116.6" y="92.1">49</text>
<text x="239.2" y="92.1">50</text>
<text x="239.2" y="95.6">48</text>
<text x="244.7" y="90.3">+5 STBY</text>
<text x="244.7" y="93.9">/UDS</text>
<text x="263.4" y="90.3">SPKRIN</text>
<text x="267.8" y="93.9">/LDS</text>
<text x="277.1" y="95.6">47</text>
<text x="277.1" y="92.1">49</text>
<text x="398" y="92.1">50</text>
<text x="398" y="95.6">48</text>
<text x="403.5" y="90.3">+5 STBY</text>
<text x="403.5" y="93.9">/UDS</text>
<text x="422.2" y="90.3">SPKRIN</text>
<text x="426.6" y="93.9">/LDS</text>
<text x="435.9" y="95.6">47</text>
<text x="435.9" y="92.1">49</text>
<text x="78.7" y="99.2">46</text>
<text x="84.2" y="97.4">READ</text>
<text x="84.2" y="100.9">/DTACK</text>
<text x="106.3" y="100.9">+12V</text>
<text x="109.3" y="97.4">/AS</text>
<text x="116.6" y="99.2">45</text>
<text x="239.2" y="99.2">46</text>
<text x="244.7" y="97.4">READ</text>
<text x="244.7" y="100.9">/DTACK</text>
<text x="266.8" y="100.9">+12V</text>
<text x="269.8" y="97.4">/AS</text>
<text x="277.1" y="99.2">45</text>
<text x="398" y="99.2">46</text>
<text x="403.5" y="97.4">READ</text>
<text x="403.5" y="100.9">/DTACK</text>
<text x="425.6" y="100.9">+12V</text>
<text x="428.6" y="97.4">/AS</text>
<text x="435.9" y="99.2">45</text>
<text x="78.7" y="102.7">44</text>
<text x="78.7" y="106.2">42</text>
<text x="84.2" y="104.5">/VPA</text>
<text x="84.2" y="108">A12</text>
<text x="106.7" y="104.5">/VMA</text>
<text x="108.9" y="108">A11</text>
<text x="116.6" y="106.2">41</text>
<text x="116.6" y="102.7">43</text>
<text x="239.2" y="102.7">44</text>
<text x="239.2" y="106.2">42</text>
<text x="244.7" y="104.5">/VPA</text>
<text x="244.7" y="108">A12</text>
<text x="267.2" y="104.5">/VMA</text>
<text x="269.4" y="108">A11</text>
<text x="277.1" y="106.2">41</text>
<text x="277.1" y="102.7">43</text>
<text x="398" y="102.7">44</text>
<text x="398" y="106.2">42</text>
<text x="403.5" y="104.5">/VPA</text>
<text x="403.5" y="108">A12</text>
<text x="425.9" y="104.5">/VMA</text>
<text x="428.2" y="108">A11</text>
<text x="435.9" y="106.2">41</text>
<text x="435.9" y="102.7">43</text>
<text x="78.7" y="109.7">40</text>
<text x="78.7" y="113.3">38</text>
<text x="84.2" y="111.5">A10</text>
<text x="110.9" y="111.5">A9</text>
<text x="116.6" y="113.3">37</text>
<text x="116.6" y="109.7">39</text>
<text x="239.2" y="109.7">40</text>
<text x="239.2" y="113.3">38</text>
<text x="244.7" y="111.5">A10</text>
<text x="271.4" y="111.5">A9</text>
<text x="277.1" y="113.3">37</text>
<text x="277.1" y="109.7">39</text>
<text x="398" y="109.7">40</text>
<text x="398" y="113.3">38</text>
<text x="403.5" y="111.5">A10</text>
<text x="430.2" y="111.5">A9</text>
<text x="435.9" y="113.3">37</text>
<text x="435.9" y="109.7">39</text>
<text x="78.7" y="116.8">36</text>
<text x="84.2" y="115">A8</text>
<text x="84.2" y="118.6">A6</text>
<text x="110.9" y="118.6">A5</text>
<text x="110.9" y="115">A7</text>
<text x="116.6" y="116.8">35</text>
<text x="239.2" y="116.8">36</text>
<text x="244.7" y="115">A8</text>
<text x="244.7" y="118.6">A6</text>
<text x="271.4" y="118.6">A5</text>
<text x="271.4" y="115">A7</text>
<text x="277.1" y="116.8">35</text>
<text x="398" y="116.8">36</text>
<text x="403.5" y="115">A8</text>
<text x="403.5" y="118.6">A6</text>
<text x="430.2" y="118.6">A5</text>
<text x="430.2" y="115">A7</text>
<text x="435.9" y="116.8">35</text>
<text x="78.7" y="120.3">34</text>
<text x="78.7" y="123.9">32</text>
<text x="84.2" y="122.1">A4</text>
<text x="84.2" y="125.6">A2</text>
<text x="110.9" y="125.6">A1</text>
<text x="110.9" y="122.1">A3</text>
<text x="116.6" y="123.9">31</text>
<text x="116.6" y="120.3">33</text>
<text x="239.2" y="120.3">34</text>
<text x="239.2" y="123.9">32</text>
<text x="244.7" y="122.1">A4</text>
<text x="244.7" y="125.6">A2</text>
<text x="271.4" y="125.6">A1</text>
<text x="271.4" y="122.1">A3</text>
<text x="277.1" y="123.9">31</text>
<text x="277.1" y="120.3">33</text>
<text x="398" y="120.3">34</text>
<text x="398" y="123.9">32</text>
<text x="403.5" y="122.1">A4</text>
<text x="403.5" y="125.6">A2</text>
<text x="430.2" y="125.6">A1</text>
<text x="430.2" y="122.1">A3</text>
<text x="435.9" y="123.9">31</text>
<text x="435.9" y="120.3">33</text>
<text x="78.7" y="127.4">30</text>
<text x="78.7" y="130.9">28</text>
<text x="84.2" y="129.2">BD0</text>
<text x="108.5" y="129.2">BD1</text>
<text x="116.6" y="130.9">27</text>
<text x="116.6" y="127.4">29</text>
<text x="239.2" y="127.4">30</text>
<text x="239.2" y="130.9">28</text>
<text x="244.7" y="129.2">BD0</text>
<text x="269" y="129.2">BD1</text>
<text x="277.1" y="130.9">27</text>
<text x="277.1" y="127.4">29</text>
<text x="398" y="127.4">30</text>
<text x="398" y="130.9">28</text>
<text x="403.5" y="129.2">BD0</text>
<text x="427.7" y="129.2">BD1</text>
<text x="435.9" y="130.9">27</text>
<text x="435.9" y="127.4">29</text>
<text x="78.7" y="134.4">26</text>
<text x="78.7" y="138">24</text>
<text x="84.2" y="132.7">BD2</text>
<text x="84.2" y="136.2">BD4</text>
<text x="108.5" y="136.2">BD5</text>
<text x="108.5" y="132.7">BD3</text>
<text x="116.6" y="138">23</text>
<text x="116.6" y="134.4">25</text>
<text x="239.2" y="134.4">26</text>
<text x="239.2" y="138">24</text>
<text x="244.7" y="132.7">BD2</text>
<text x="244.7" y="136.2">BD4</text>
<text x="269" y="136.2">BD5</text>
<text x="269" y="132.7">BD3</text>
<text x="277.1" y="138">23</text>
<text x="277.1" y="134.4">25</text>
<text x="398" y="134.4">26</text>
<text x="398" y="138">24</text>
<text x="403.5" y="132.7">BD2</text>
<text x="403.5" y="136.2">BD4</text>
<text x="427.7" y="136.2">BD5</text>
<text x="427.7" y="132.7">BD3</text>
<text x="435.9" y="138">23</text>
<text x="435.9" y="134.4">25</text>
<text x="78.7" y="141.5">22</text>
<text x="84.2" y="139.7">BD6</text>
<text x="84.2" y="143.3">BD8</text>
<text x="108.5" y="143.3">BD9</text>
<text x="108.5" y="139.7">BD7</text>
<text x="116.6" y="141.5">21</text>
<text x="239.2" y="141.5">22</text>
<text x="244.7" y="139.7">BD6</text>
<text x="244.7" y="143.3">BD8</text>
<text x="269" y="143.3">BD9</text>
<text x="269" y="139.7">BD7</text>
<text x="277.1" y="141.5">21</text>
<text x="398" y="141.5">22</text>
<text x="403.5" y="139.7">BD6</text>
<text x="403.5" y="143.3">BD8</text>
<text x="427.7" y="143.3">BD9</text>
<text x="427.7" y="139.7">BD7</text>
<text x="435.9" y="141.5">21</text>
<text x="78.7" y="145">20</text>
<text x="78.7" y="148.6">18</text>
<text x="84.2" y="146.8">BD10</text>
<text x="106.5" y="146.8">BD11</text>
<text x="116.6" y="148.6">17</text>
<text x="116.6" y="145">19</text>
<text x="239.2" y="145">20</text>
<text x="239.2" y="148.6">18</text>
<text x="244.7" y="146.8">BD10</text>
<text x="267" y="146.8">BD11</text>
<text x="277.1" y="148.6">17</text>
<text x="277.1" y="145">19</text>
<text x="398" y="145">20</text>
<text x="398" y="148.6">18</text>
<text x="403.5" y="146.8">BD10</text>
<text x="425.7" y="146.8">BD11</text>
<text x="435.9" y="148.6">17</text>
<text x="435.9" y="145">19</text>
<text x="78.7" y="152.1">16</text>
<text x="78.7" y="155.6">14</text>
<text x="84.2" y="150.3">BD12</text>
<text x="84.2" y="153.8">BD14</text>
<text x="106.5" y="153.8">BD15</text>
<text x="106.5" y="150.3">BD13</text>
<text x="116.6" y="155.6">13</text>
<text x="116.6" y="152.1">15</text>
<text x="239.2" y="152.1">16</text>
<text x="239.2" y="155.6">14</text>
<text x="244.7" y="150.3">BD12</text>
<text x="244.7" y="153.8">BD14</text>
<text x="267" y="153.8">BD15</text>
<text x="267" y="150.3">BD13</text>
<text x="277.1" y="155.6">13</text>
<text x="277.1" y="152.1">15</text>
<text x="398" y="152.1">16</text>
<text x="398" y="155.6">14</text>
<text x="403.5" y="150.3">BD12</text>
<text x="403.5" y="153.8">BD14</text>
<text x="425.7" y="153.8">BD15</text>
<text x="425.7" y="150.3">BD13</text>
<text x="435.9" y="155.6">13</text>
<text x="435.9" y="152.1">15</text>
<text x="78.7" y="159.1">12</text>
<text x="84.2" y="157.4">NC</text>
<text x="84.2" y="160.9">/BR</text>
<text x="103.3" y="157.4">/BGIN0</text>
<text x="113.1" y="160.9">E</text>
<text x="116.6" y="159.1">11</text>
<text x="239.2" y="159.1">12</text>
<text x="244.7" y="157.4">/BGOUT1</text>
<text x="244.7" y="160.9">/BR</text>
<text x="263.8" y="157.4">/BGIN1</text>
<text x="273.6" y="160.9">E</text>
<text x="277.1" y="159.1">11</text>
<text x="398" y="159.1">12</text>
<text x="403.5" y="157.4">/BGOUT2</text>
<text x="403.5" y="160.9">/BR</text>
<text x="422.6" y="157.4">/BGIN2</text>
<text x="432.4" y="160.9">E</text>
<text x="435.9" y="159.1">11</text>
<text x="78.7" y="162.7">10</text>
<text x="80.7" y="166.2">8</text>
<text x="84.2" y="164.4">/BGACK</text>
<text x="84.2" y="168">CPUCK</text>
<text x="103.3" y="168">/RESET</text>
<text x="104.6" y="164.4">/LDMA</text>
<text x="116.6" y="166.2">7</text>
<text x="116.6" y="162.7">9</text>
<text x="239.2" y="162.7">10</text>
<text x="241.2" y="166.2">8</text>
<text x="244.7" y="164.4">/BGACK</text>
<text x="244.7" y="168">CPUCK</text>
<text x="263.8" y="168">/RESET</text>
<text x="265.1" y="164.4">/LDMA</text>
<text x="277.1" y="166.2">7</text>
<text x="277.1" y="162.7">9</text>
<text x="398" y="162.7">10</text>
<text x="400" y="166.2">8</text>
<text x="403.5" y="164.4">/BGACK</text>
<text x="403.5" y="168">CPUCK</text>
<text x="422.6" y="168">/RESET</text>
<text x="423.9" y="164.4">/LDMA</text>
<text x="435.9" y="166.2">7</text>
<text x="435.9" y="162.7">9</text>
<text x="80.7" y="169.7">6</text>
<text x="80.7" y="173.2">4</text>
<text x="84.2" y="171.5">/IAK0</text>
<text x="106" y="171.5">/INT0</text>
<text x="116.6" y="173.2">3</text>
<text x="116.6" y="169.7">5</text>
<text x="241.2" y="169.7">6</text>
<text x="241.2" y="173.2">4</text>
<text x="244.7" y="171.5">/IAK1</text>
<text x="266.5" y="171.5">/INT1</text>
<text x="277.1" y="173.2">3</text>
<text x="277.1" y="169.7">5</text>
<text x="400" y="169.7">6</text>
<text x="400" y="173.2">4</text>
<text x="403.5" y="171.5">/IAK2</text>
<text x="425.3" y="171.5">/INT2</text>
<text x="435.9" y="173.2">3</text>
<text x="435.9" y="169.7">5</text>
<text x="80.7" y="176.8">2</text>
<text x="84.2" y="175">/SH0</text>
<text x="84.2" y="178.5">-12V</text>
<text x="107.7" y="175">/SL0</text>
<text x="109.5" y="178.5">-5V</text>
<text x="116.6" y="176.8">1</text>
<text x="241.2" y="176.8">2</text>
<text x="244.7" y="175">/SH1</text>
<text x="244.7" y="178.5">-12V</text>
<text x="268.2" y="175">/SL1</text>
<text x="270" y="178.5">-5V</text>
<text x="277.1" y="176.8">1</text>
<text x="400" y="176.8">2</text>
<text x="403.5" y="175">/SH2</text>
<text x="403.5" y="178.5">-12V</text>
<text x="427" y="175">/SL2</text>
<text x="428.7" y="178.5">-5V</text>
<text x="435.9" y="176.8">1</text>
</g>
</svg>
